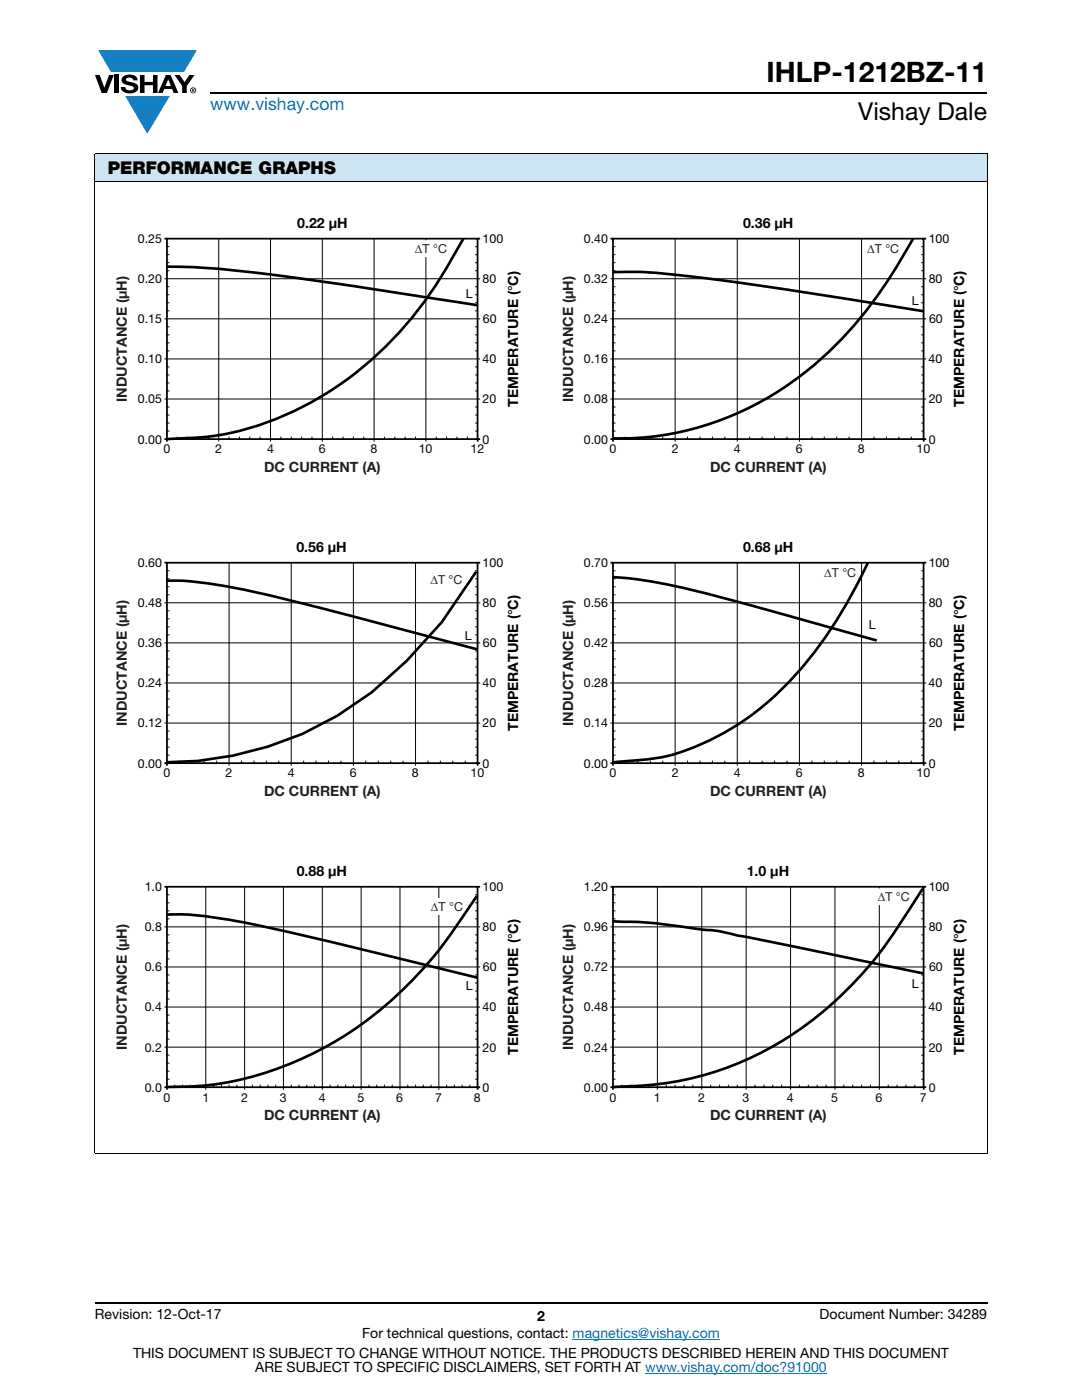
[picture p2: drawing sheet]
<svg xmlns="http://www.w3.org/2000/svg" width="216mm" height="279mm" viewBox="0 0 216 279" stroke-linecap="round" stroke-linejoin="round" font-family="sans-serif">
<g fill="#147fc3">
<path d="M19.6 10h19.7l-2.6 4.3h-1.1h-13.5z"/>
<path d="M25 19.2h8.9l-4.5 7.5z"/>
</g>
<g fill="#000">
<path d="M18.9 15h1l.9 2.5 1-2.5h.9l-1.4 3.6h-1zM22.9 15h.9v3.6h-.9zM24.6 15.3a2.1 2.1 0 0 1 2.8 .3l.1 .4h-.9a.79 .79 0 0 0-.7-.5 .79 .79 0 0 0-.8 .4l.3 .3 1 .2a1.08 1.08 0 0 1 1.2 1 1.08 1.08 0 0 1-1.1 1.2 1.73 1.73 0 0 1-2.4-1.2h.9a.96 .96 0 0 0 .8 .6 .96 .96 0 0 0 .9-.4 1.31 1.31 0 0 0-1.2-.6 1.03 1.03 0 0 1-1.1-.6 1.03 1.03 0 0 1 .2-1.1zM27.9 15h.9v1.3h1.7v-1.3h.9v3.6h-.9v-1.6h-1.7v1.6h-.9zM34.8 15h1.1l.9 1.4 1-1.4h1l-1.5 2.2v1.4h-.9v-1.4z"/>
<path d="M33.6 15.9l.5 1.3h-1.1zM33.1 15l-1.6 3.6h1l.3-.8h1.5l.3 .8h1l-1.6-3.6z"/>
<path d="M38.4 17.8h.2v.2h-.2zM38.3 17.7v.7h.1v-.3l.4 .3-.2-.3 .2-.2-.1-.2z"/>
<path d="M38.1 18a.46 .46 0 0 1 .9 0 .46 .46 0 0 1-.9 0zM37.9 18a.6 .6 0 0 0 1.2 0 .6 .6 0 0 0-1.2 0z"/>
</g>
<path d="M42 18.6h155M18.9 260h178.1" fill="none" stroke="#000" stroke-width=".36"/>
<path d="M114.3 267.3h29.3M128.7 274h36.3" fill="none" stroke="#067ec4" stroke-width=".2"/>
<path d="M18.9 30.7h178.1v5.5h-178.1z" fill="#cde5f3"/>
<path d="M18.9 30.7h178.1M18.9 36.2h178.1M18.9 30.8v199.3M197 30.8v199.3M18.9 230.2h178.1" fill="none" stroke="#000" stroke-width=".2"/>
<path d="M23 43.2h81v51.5h-81z" fill="#fff"/>
<g fill="none" stroke="#000" stroke-width=".2">
<path d="M32.8 55.6h62.5M33.3 57.2h.5M33.3 58.8h.5M33.3 49.2h.5M33.3 50.8h.5M33.3 52.4h.5M33.3 54h.5M43.6 47.6v40.5M54 47.6v40.5M64.3 47.6v40.5M74.6 47.6v40.5M85 47.6v40.5"/>
<path d="M32.8 63.6h62.5M32.8 71.6h62.5M32.8 79.6h62.5M33.3 65.2h.5M33.3 66.8h.5M33.3 68.4h.5M33.3 70h.5M33.3 73.2h.5M33.3 74.8h.5M33.3 76.4h.5M33.3 78h.5M33.3 60.4h.5"/>
<path d="M33.3 62h.5M33.3 81.2h.5M33.3 82.8h.5M33.3 84.4h.5M33.3 86h.5M35.4 87.1v.5M37.4 87.1v.5M39.5 87.1v.5M41.6 87.1v.5M45.7 87.1v.5M47.8 87.1v.5M49.8 87.1v.5"/>
<path d="M51.9 87.1v.5M56 87.1v.5M58.1 87.1v.5M60.2 87.1v.5M62.2 87.1v.5M66.4 87.1v.5M68.4 87.1v.5M70.5 87.1v.5M72.6 87.1v.5M76.7 87.1v.5M78.8 87.1v.5M80.8 87.1v.5"/>
<path d="M82.9 87.1v.5M87 87.1v.5M89.1 87.1v.5M91.2 87.1v.5M93.2 87.1v.5"/>
</g>
<path d="M32.8 47.6h.5M33.3 47.6h62v40h-62zM32.8 87.6h.5v.5M95.3 87.6v.5" fill="none" stroke="#000" stroke-width=".35"/>
<path d="M82.2 48.1h7.5v3h-7.5z" fill="#fff"/>
<path d="M82.2 48.1h7.5v3h-7.5z" fill="none" stroke="#fff" stroke-width=".35"/>
<path d="M33.3 53.2a181.7 181.7 0 0 1 25.9 2.3l36.1 5.4M92.5 47.6a95.7 95.7 0 0 1-10.9 16.5 65 65 0 0 1-37.9 22.8l-3.5 .4-6.9 .3" fill="none" stroke="#000" stroke-width=".53"/>
<path d="M95.3 47.6h.5M95.3 87.6h.5" fill="none" stroke="#000" stroke-width=".35"/>
<g fill="none" stroke="#000" stroke-width=".2">
<path d="M94.8 57.2h.5M94.8 58.8h.5M94.8 49.2h.5M94.8 50.8h.5M94.8 52.4h.5M94.8 54h.5M95.3 55.6h.5M94.8 65.2h.5M94.8 66.8h.5M94.8 68.4h.5M94.8 70h.5M94.8 73.2h.5"/>
<path d="M94.8 74.8h.5M94.8 76.4h.5M94.8 78h.5M94.8 60.4h.5M94.8 62h.5M95.3 63.6h.5M95.3 79.6h.5M95.3 71.6h.5M94.8 81.2h.5M94.8 82.8h.5M94.8 84.4h.5M94.8 86h.5"/>
</g>
<path d="M112 43.2h81v51.5h-81z" fill="#fff"/>
<g fill="none" stroke="#000" stroke-width=".2">
<path d="M121.8 55.6h62.5M122.3 57.2h.5M122.3 58.8h.5M122.3 49.2h.5M122.3 50.8h.5M122.3 52.4h.5M122.3 54h.5M134.7 47.6v40.5M147.1 47.6v40.5M159.5 47.6v40.5M171.9 47.6v40.5M121.8 63.6h62.5"/>
<path d="M121.8 71.6h62.5M121.8 79.6h62.5M122.3 65.2h.5M122.3 66.8h.5M122.3 68.4h.5M122.3 70h.5M122.3 73.2h.5M122.3 74.8h.5M122.3 76.4h.5M122.3 78h.5M122.3 60.4h.5M122.3 62h.5"/>
<path d="M122.3 81.2h.5M122.3 82.8h.5M122.3 84.4h.5M122.3 86h.5M124.8 87.1v.5M127.3 87.1v.5M129.8 87.1v.5M132.2 87.1v.5M137.2 87.1v.5M139.7 87.1v.5M142.2 87.1v.5M144.6 87.1v.5"/>
<path d="M149.6 87.1v.5M152.1 87.1v.5M154.6 87.1v.5M157 87.1v.5M162 87.1v.5M164.5 87.1v.5M167 87.1v.5M169.4 87.1v.5M174.4 87.1v.5M176.9 87.1v.5M179.4 87.1v.5M181.8 87.1v.5"/>
</g>
<path d="M121.8 47.6h.5M122.3 47.6h62v40h-62zM121.8 87.6h.5v.5M184.3 87.6v.5" fill="none" stroke="#000" stroke-width=".35"/>
<path d="M172.5 48.1h7.5v3h-7.5z" fill="#fff"/>
<path d="M172.5 48.1h7.5v3h-7.5z" fill="none" stroke="#fff" stroke-width=".35"/>
<path d="M122.3 54.3a125.3 125.3 0 0 1 21.7 1.6l15.1 2.2 25.2 4M182.2 47.6a93 93 0 0 1-15.9 21.7 60.9 60.9 0 0 1-44 18.2" fill="none" stroke="#000" stroke-width=".53"/>
<path d="M184.3 47.6h.5M184.3 87.6h.5" fill="none" stroke="#000" stroke-width=".35"/>
<g fill="none" stroke="#000" stroke-width=".2">
<path d="M183.8 57.2h.5M183.8 58.8h.5M183.8 49.2h.5M183.8 50.8h.5M183.8 52.4h.5M183.8 54h.5M184.3 55.6h.5M183.8 65.2h.5M183.8 66.8h.5M183.8 68.4h.5M183.8 70h.5M183.8 73.2h.5"/>
<path d="M183.8 74.8h.5M183.8 76.4h.5M183.8 78h.5M183.8 60.4h.5M183.8 62h.5M184.3 63.6h.5M184.3 79.6h.5M184.3 71.6h.5M183.8 81.2h.5M183.8 82.8h.5M183.8 84.4h.5M183.8 86h.5"/>
</g>
<path d="M23 107.9h81v51.5h-81z" fill="#fff"/>
<g fill="none" stroke="#000" stroke-width=".2">
<path d="M33.3 113.9h.5M33.3 115.5h.5M33.3 117.1h.5M33.3 118.7h.5M45.7 112.3v40.5M58.1 112.3v40.5M70.5 112.3v40.5M82.9 112.3v40.5M32.8 120.3h62.5M32.8 128.3h62.5M33.3 129.9h.5M33.3 131.5h.5"/>
<path d="M33.3 133.1h.5M33.3 134.7h.5M33.3 137.9h.5M33.3 139.5h.5M33.3 121.9h.5M33.3 123.5h.5M33.3 125.1h.5M33.3 126.7h.5M95.3 136.3h-62.5M32.8 144.3h62.5M33.3 141.1h.5M33.3 142.7h.5"/>
<path d="M33.3 145.9h.5M33.3 147.5h.5M33.3 149.1h.5M33.3 150.7h.5M35.8 151.8v.5M38.3 151.8v.5M40.8 151.8v.5M43.2 151.8v.5M48.2 151.8v.5M50.7 151.8v.5M53.1 151.8v.5M55.6 151.8v.5"/>
<path d="M60.6 151.8v.5M63.1 151.8v.5M65.6 151.8v.5M68 151.8v.5M73 151.8v.5M75.5 151.8v.5M78 151.8v.5M80.4 151.8v.5M85.4 151.8v.5M87.9 151.8v.5M90.4 151.8v.5M92.8 151.8v.5"/>
</g>
<path d="M32.8 112.3h.5M33.3 112.3h62v40h-62zM32.8 152.3h.5v.5M95.3 152.3v.5" fill="none" stroke="#000" stroke-width=".35"/>
<path d="M85.3 114.2h7.5v3h-7.5z" fill="#fff"/>
<path d="M85.3 114.2h7.5v3h-7.5z" fill="none" stroke="#fff" stroke-width=".35"/>
<path d="M33.3 115.9a76.9 76.9 0 0 1 18 2.3l12.9 3.2 31 8.2M95 114.1l-6.9 10.1-6.9 7.7-7 6.3a66.9 66.9 0 0 1-40.9 13.9" fill="none" stroke="#000" stroke-width=".53"/>
<path d="M95.3 112.3h.5M95.3 152.3h.5" fill="none" stroke="#000" stroke-width=".35"/>
<g fill="none" stroke="#000" stroke-width=".2">
<path d="M94.8 113.9h.5M94.8 115.5h.5M94.8 117.1h.5M94.8 118.7h.5M94.8 129.9h.5M94.8 131.5h.5M94.8 133.1h.5M94.8 134.7h.5M94.8 137.9h.5M94.8 139.5h.5M94.8 121.9h.5M94.8 123.5h.5"/>
<path d="M94.8 125.1h.5M94.8 126.7h.5M95.3 120.3h.5M95.3 128.3h.5M95.3 136.3h.5M94.8 141.1h.5M94.8 142.7h.5M94.8 145.9h.5M94.8 147.5h.5M94.8 149.1h.5M94.8 150.7h.5M95.3 144.3h.5"/>
</g>
<path d="M112 107.9h81v51.5h-81z" fill="#fff"/>
<g fill="none" stroke="#000" stroke-width=".2">
<path d="M122.3 113.9h.5M122.3 115.5h.5M122.3 117.1h.5M122.3 118.7h.5M134.7 112.3v40.5M147.1 112.3v40.5M159.5 112.3v40.5M171.9 112.3v40.5M121.8 120.3h62.5M121.8 128.3h62.5M122.3 129.9h.5M122.3 131.5h.5"/>
<path d="M122.3 133.1h.5M122.3 134.7h.5M122.3 137.9h.5M122.3 139.5h.5M122.3 121.9h.5M122.3 123.5h.5M122.3 125.1h.5M122.3 126.7h.5M184.3 136.3h-62.5M121.8 144.3h62.5M122.3 141.1h.5M122.3 142.7h.5"/>
<path d="M122.3 145.9h.5M122.3 147.5h.5M122.3 149.1h.5M122.3 150.7h.5M124.8 151.8v.5M127.3 151.8v.5M129.8 151.8v.5M132.2 151.8v.5M137.2 151.8v.5M139.7 151.8v.5M142.2 151.8v.5M144.6 151.8v.5"/>
<path d="M149.6 151.8v.5M152.1 151.8v.5M154.6 151.8v.5M157 151.8v.5M162 151.8v.5M164.5 151.8v.5M167 151.8v.5M169.4 151.8v.5M174.4 151.8v.5M176.9 151.8v.5M179.4 151.8v.5M181.8 151.8v.5"/>
</g>
<path d="M121.8 112.3h.5M122.3 112.3h62v40h-62zM121.8 152.3h.5v.5M184.3 152.3v.5" fill="none" stroke="#000" stroke-width=".35"/>
<path d="M163.9 112.8h7.5v3h-7.5z" fill="#fff"/>
<path d="M163.9 112.8h7.5v3h-7.5z" fill="none" stroke="#fff" stroke-width=".35"/>
<path d="M122.3 115.2a113.8 113.8 0 0 1 23.3 4.5l29.3 8.1M173.2 112.3a84.2 84.2 0 0 1-20 27.8 49.2 49.2 0 0 1-21.7 11.1l-9.2 .9" fill="none" stroke="#000" stroke-width=".53"/>
<path d="M184.3 112.3h.5M184.3 152.3h.5" fill="none" stroke="#000" stroke-width=".35"/>
<g fill="none" stroke="#000" stroke-width=".2">
<path d="M183.8 113.9h.5M183.8 115.5h.5M183.8 117.1h.5M183.8 118.7h.5M183.8 129.9h.5M183.8 131.5h.5M183.8 133.1h.5M183.8 134.7h.5M183.8 137.9h.5M183.8 139.5h.5M183.8 121.9h.5M183.8 123.5h.5"/>
<path d="M183.8 125.1h.5M183.8 126.7h.5M184.3 120.3h.5M184.3 128.3h.5M184.3 136.3h.5M183.8 141.1h.5M183.8 142.7h.5M183.8 145.9h.5M183.8 147.5h.5M183.8 149.1h.5M183.8 150.7h.5M184.3 144.3h.5"/>
</g>
<path d="M23 172.6h81v51.5h-81z" fill="#fff"/>
<g fill="none" stroke="#000" stroke-width=".2">
<path d="M33.3 178.6h.5M41.1 177v40.5M48.8 177v40M56.6 177v40.5M64.3 177v40.5M72.1 177v40.5M79.8 177v40.5M87.6 177v40.5M32.8 185h62.5M32.8 193h62.5M33.3 194.6h.5M33.3 196.2h.5"/>
<path d="M33.3 197.8h.5M33.3 199.4h.5M33.3 186.6h.5M33.3 188.2h.5M33.3 189.8h.5M33.3 191.4h.5M33.3 180.2h.5M33.3 181.8h.5M33.3 183.4h.5M32.8 209h62.5M33.3 202.6h.5M33.3 204.2h.5"/>
<path d="M33.3 205.8h.5M33.3 207.4h.5M33.3 210.6h.5M33.3 212.2h.5M33.3 213.8h.5M33.3 215.4h.5M34.9 216.5v.5M36.4 216.5v.5M38 216.5v.5M39.5 216.5v.5M42.6 216.5v.5M44.2 216.5v.5"/>
<path d="M45.7 216.5v.5M47.3 216.5v.5M48.8 217v.5M50.4 216.5v.5M51.9 216.5v.5M53.5 216.5v.5M55 216.5v.5M58.1 216.5v.5M59.7 216.5v.5M61.2 216.5v.5M62.8 216.5v.5M65.9 216.5v.5"/>
<path d="M67.4 216.5v.5M69 216.5v.5M70.5 216.5v.5M73.6 216.5v.5M75.2 216.5v.5M76.7 216.5v.5M78.3 216.5v.5M81.4 216.5v.5M82.9 216.5v.5M84.5 216.5v.5M86 216.5v.5M89.1 216.5v.5"/>
<path d="M90.7 216.5v.5M92.2 216.5v.5M93.8 216.5v.5M95.3 201h-62.5"/>
</g>
<path d="M32.8 177h.5M33.3 177h62v40h-62zM32.8 217h.5v.5M95.3 217v.5" fill="none" stroke="#000" stroke-width=".35"/>
<path d="M85.4 179.4h7.5v3h-7.5z" fill="#fff"/>
<path d="M85.4 179.4h7.5v3h-7.5z" fill="none" stroke="#fff" stroke-width=".35"/>
<path d="M95.2 178.8l-.3 .4a99.5 99.5 0 0 1-14.5 18.3 68.1 68.1 0 0 1-39.4 19.1l-7.7 .3M33.3 182.5a77.4 77.4 0 0 1 19.4 2.4l15.5 3.6 27.1 6.6" fill="none" stroke="#000" stroke-width=".53"/>
<path d="M95.3 177h.5M95.3 217h.5" fill="none" stroke="#000" stroke-width=".35"/>
<g fill="none" stroke="#000" stroke-width=".2">
<path d="M94.8 178.6h.5M94.8 194.6h.5M94.8 196.2h.5M94.8 197.8h.5M94.8 199.4h.5M94.8 186.6h.5M94.8 188.2h.5M94.8 189.8h.5M94.8 191.4h.5M94.8 180.2h.5M94.8 181.8h.5M94.8 183.4h.5"/>
<path d="M95.3 185h.5M95.3 193h.5M94.8 202.6h.5M94.8 204.2h.5M94.8 205.8h.5M94.8 207.4h.5M94.8 210.6h.5M94.8 212.2h.5M94.8 213.8h.5M94.8 215.4h.5M95.3 209h.5M95.3 201h.5"/>
</g>
<path d="M112 172.5h81v51.6h-81z" fill="#fff"/>
<g fill="none" stroke="#000" stroke-width=".2">
<path d="M122.3 178.6h.5M131.2 177v40.5M140 177v40.5M148.9 177v40.5M157.7 177v40.5M166.6 177v40.5M175.5 177v40.5M121.8 185h62.5M121.8 193h62.5M122.3 194.6h.5M122.3 196.2h.5M122.3 197.8h.5"/>
<path d="M122.3 199.4h.5M122.3 186.6h.5M122.3 188.2h.5M122.3 189.8h.5M122.3 191.4h.5M122.3 180.2h.5M122.3 181.8h.5M122.3 183.4h.5M121.8 209h62.5M122.3 202.6h.5M122.3 204.2h.5M122.3 205.8h.5"/>
<path d="M122.3 207.4h.5M122.3 210.6h.5M122.3 212.2h.5M122.3 213.8h.5M122.3 215.4h.5M124.1 216.5v.5M125.9 216.5v.5M127.6 216.5v.5M129.4 216.5v.5M132.9 216.5v.5M134.7 216.5v.5M136.5 216.5v.5"/>
<path d="M138.3 216.5v.5M141.8 216.5v.5M143.6 216.5v.5M145.3 216.5v.5M147.1 216.5v.5M150.7 216.5v.5M152.4 216.5v.5M154.2 216.5v.5M156 216.5v.5M159.5 216.5v.5M161.3 216.5v.5M163.1 216.5v.5"/>
<path d="M164.8 216.5v.5M168.4 216.5v.5M170.1 216.5v.5M171.9 216.5v.5M173.7 216.5v.5M177.2 216.5v.5M179 216.5v.5M180.8 216.5v.5M182.5 216.5v.5M184.3 201h-62.5"/>
</g>
<path d="M121.8 177h.5M122.3 177h62v40h-62zM121.8 217h.5v.5M184.3 217v.5" fill="none" stroke="#000" stroke-width=".35"/>
<path d="M174.6 177.5h7.5v3h-7.5z" fill="#fff"/>
<path d="M174.6 177.5h7.5v3h-7.5z" fill="none" stroke="#fff" stroke-width=".35"/>
<path d="M184.2 177.3l-.3 .5a141.1 141.1 0 0 1-10.8 15.4 67 67 0 0 1-36.5 22.3l-5.8 .9-8.5 .5M122.4 183.9h1a98.6 98.6 0 0 1 16.6 1.6 26.2 26.2 0 0 1 7.2 1.2l37.1 7.6" fill="none" stroke="#000" stroke-width=".53"/>
<path d="M184.3 177h.5M184.3 217h.5" fill="none" stroke="#000" stroke-width=".35"/>
<g fill="none" stroke="#000" stroke-width=".2">
<path d="M183.8 178.6h.5M183.8 194.6h.5M183.8 196.2h.5M183.8 197.8h.5M183.8 199.4h.5M183.8 186.6h.5M183.8 188.2h.5M183.8 189.8h.5M183.8 191.4h.5M183.8 180.2h.5M183.8 181.8h.5M183.8 183.4h.5"/>
<path d="M184.3 185h.5M184.3 193h.5M183.8 202.6h.5M183.8 204.2h.5M183.8 205.8h.5M183.8 207.4h.5M183.8 210.6h.5M183.8 212.2h.5M183.8 213.8h.5M183.8 215.4h.5M184.3 209h.5M184.3 201h.5"/>
</g>
<text font-size="5.6" x="153" y="16.4">IHLP-1212BZ-11</text>
<text font-size="4.9" x="171.3" y="24">Vishay Dale</text>
<text font-size="3.5" fill="#067ec4" x="42" y="21.9">www.vishay.com</text>
<text font-size="3.5" x="21.5" y="34.8">PERFORMANCE GRAPHS</text>
<g font-size="2.8" fill="#050504">
<text x="59.3" y="45.5">0.22 μH</text>
<text x="148.3" y="45.6">0.36 μH</text>
<text x="59.1" y="110.2">0.56 μH</text>
<text x="148.3" y="110.2">0.68 μH</text>
<text x="59.2" y="174.9">0.88 μH</text>
<text x="149" y="174.8">1.0 μH</text>
</g>
<g font-size="2.8" fill="#231f20">
<text x="25.3" y="80.2" transform="rotate(-90 25.3 80.2)">INDUCTANCE (μH)</text>
<text x="114.3" y="80.2" transform="rotate(-90 114.3 80.2)">INDUCTANCE (μH)</text>
<text x="52.7" y="94.1">DC CURRENT (A)</text>
<text x="141.7" y="94.1">DC CURRENT (A)</text>
<text x="25.3" y="144.8" transform="rotate(-90 25.3 144.8)">INDUCTANCE (μH)</text>
<text x="114.3" y="144.8" transform="rotate(-90 114.3 144.8)">INDUCTANCE (μH)</text>
<text x="52.7" y="158.8">DC CURRENT (A)</text>
<text x="141.7" y="158.8">DC CURRENT (A)</text>
<text x="25.3" y="209.5" transform="rotate(-90 25.3 209.5)">INDUCTANCE (μH)</text>
<text x="114.3" y="209.5" transform="rotate(-90 114.3 209.5)">INDUCTANCE (μH)</text>
<text x="52.7" y="223.5">DC CURRENT (A)</text>
<text x="141.7" y="223.5">DC CURRENT (A)</text>
</g>
<g font-size="2.8">
<text x="103.4" y="81.2" transform="rotate(-90 103.4 81.2)">TEMPERATURE (°C)</text>
<text x="192.4" y="81.2" transform="rotate(-90 192.4 81.2)">TEMPERATURE (°C)</text>
<text x="103.4" y="145.9" transform="rotate(-90 103.4 145.9)">TEMPERATURE (°C)</text>
<text x="192.4" y="145.9" transform="rotate(-90 192.4 145.9)">TEMPERATURE (°C)</text>
<text x="103.4" y="210.6" transform="rotate(-90 103.4 210.6)">TEMPERATURE (°C)</text>
<text x="192.4" y="210.6" transform="rotate(-90 192.4 210.6)">TEMPERATURE (°C)</text>
<text x="18.9" y="263.3">Revision: 12-Oct-17</text>
<text x="107.2" y="263.6">2</text>
<text x="163.6" y="263.3">Document Number: 34289</text>
<text x="72.3" y="267.1">For technical questions, contact: magnetics@vishay.com</text>
<text x="26.5" y="271">THIS DOCUMENT IS SUBJECT TO CHANGE WITHOUT NOTICE. THE PRODUCTS DESCRIBED HEREIN AND THIS DOCUMENT</text>
<text x="50.9" y="273.8">ARE SUBJECT TO SPECIFIC DISCLAIMERS, SET FORTH AT www.vishay.com/doc?91000</text>
</g>
<g font-size="2.5">
<text x="27.5" y="48.5">0.25</text>
<text x="96.3" y="48.5">100</text>
<text x="116.5" y="48.5">0.40</text>
<text x="185.3" y="48.5">100</text>
<text x="27.5" y="56.5">0.20</text>
<text x="93" y="59.6">L</text>
<text x="96.3" y="56.5">80</text>
<text x="116.5" y="56.5">0.32</text>
<text x="185.3" y="56.5">80</text>
<text x="27.5" y="64.5">0.15</text>
<text x="96.4" y="64.5">60</text>
<text x="116.5" y="64.5">0.24</text>
<text x="182" y="60.9">L</text>
<text x="185.4" y="64.5">60</text>
<text x="27.5" y="72.5">0.10</text>
<text x="96.3" y="72.5">40</text>
<text x="116.5" y="72.5">0.16</text>
<text x="185.3" y="72.5">40</text>
<text x="27.5" y="80.5">0.05</text>
<text x="96.3" y="80.5">20</text>
<text x="116.5" y="80.5">0.08</text>
<text x="185.3" y="80.5">20</text>
<text x="27.5" y="88.5">0.00</text>
<text x="96.3" y="88.5">0</text>
<text x="116.5" y="88.5">0.00</text>
<text x="185.3" y="88.5">0</text>
<text x="27.5" y="113.1">0.60</text>
<text x="96.3" y="113.1">100</text>
<text x="116.5" y="113.1">0.70</text>
<text x="185.3" y="113.1">100</text>
<text x="27.5" y="121.1">0.48</text>
<text x="96.3" y="121.1">80</text>
<text x="116.5" y="121.1">0.56</text>
<text x="173.4" y="125.5">L</text>
<text x="185.3" y="121.1">80</text>
<text x="27.5" y="129.2">0.36</text>
<text x="92.8" y="127.8">L</text>
<text x="96.4" y="129.2">60</text>
<text x="116.5" y="129.2">0.42</text>
<text x="185.4" y="129.2">60</text>
<text x="27.5" y="137.2">0.24</text>
<text x="96.3" y="137.2">40</text>
<text x="116.5" y="137.2">0.28</text>
<text x="185.3" y="137.2">40</text>
<text x="27.5" y="145.2">0.12</text>
<text x="96.3" y="145.2">20</text>
<text x="116.5" y="145.2">0.14</text>
<text x="185.3" y="145.2">20</text>
<text x="27.5" y="153.2">0.00</text>
<text x="96.3" y="153.2">0</text>
<text x="116.5" y="153.2">0.00</text>
<text x="185.3" y="153.2">0</text>
<text x="28.9" y="177.8">1.0</text>
<text x="96.3" y="177.8">100</text>
<text x="116.5" y="177.8">1.20</text>
<text x="185.3" y="177.8">100</text>
<text x="28.9" y="185.8">0.8</text>
<text x="96.3" y="185.8">80</text>
<text x="116.5" y="185.8">0.96</text>
<text x="185.3" y="185.8">80</text>
<text x="28.9" y="193.8">0.6</text>
<text x="93" y="197.5">L</text>
<text x="96.4" y="193.8">60</text>
<text x="116.5" y="193.8">0.72</text>
<text x="182" y="197.1">L</text>
<text x="185.4" y="193.8">60</text>
<text x="28.9" y="201.8">0.4</text>
<text x="96.3" y="201.8">40</text>
<text x="116.5" y="201.8">0.48</text>
<text x="185.3" y="201.8">40</text>
<text x="28.9" y="209.8">0.2</text>
<text x="96.3" y="209.8">20</text>
<text x="116.5" y="209.8">0.24</text>
<text x="185.3" y="209.8">20</text>
<text x="28.9" y="217.9">0.0</text>
<text x="96.3" y="217.9">0</text>
<text x="116.5" y="217.9">0.00</text>
<text x="185.3" y="217.9">0</text>
</g>
<g font-size="2.5" fill="#231f20">
<text x="82.8" y="50.4">ΔT °C</text>
<text x="173.1" y="50.4">ΔT °C</text>
<text x="85.9" y="116.5">ΔT °C</text>
<text x="164.5" y="115.1">ΔT °C</text>
<text x="175.2" y="179.8">ΔT °C</text>
<text x="86" y="181.7">ΔT °C</text>
</g>
<g font-size="2.5" fill="#050504">
<text x="32.6" y="90.5">0</text>
<text x="43" y="90.5">2</text>
<text x="53.3" y="90.5">4</text>
<text x="63.6" y="90.5">6</text>
<text x="73.9" y="90.5">8</text>
<text x="83.6" y="90.5">10</text>
<text x="93.9" y="90.5">12</text>
<text x="121.6" y="90.5">0</text>
<text x="134" y="90.5">2</text>
<text x="146.4" y="90.5">4</text>
<text x="158.8" y="90.5">6</text>
<text x="171.2" y="90.5">8</text>
<text x="182.9" y="90.5">10</text>
<text x="32.6" y="155.2">0</text>
<text x="45" y="155.2">2</text>
<text x="57.4" y="155.2">4</text>
<text x="69.8" y="155.2">6</text>
<text x="82.2" y="155.2">8</text>
<text x="93.9" y="155.2">10</text>
<text x="121.6" y="155.2">0</text>
<text x="134" y="155.2">2</text>
<text x="146.4" y="155.2">4</text>
<text x="158.8" y="155.2">6</text>
<text x="171.2" y="155.2">8</text>
<text x="182.9" y="155.2">10</text>
<text x="32.6" y="219.8">0</text>
<text x="40.4" y="219.8">1</text>
<text x="48.1" y="219.8">2</text>
<text x="55.9" y="219.8">3</text>
<text x="63.6" y="219.8">4</text>
<text x="71.3" y="219.8">5</text>
<text x="79.1" y="219.8">6</text>
<text x="86.8" y="219.8">7</text>
<text x="94.6" y="219.8">8</text>
<text x="121.6" y="219.8">0</text>
<text x="130.5" y="219.8">1</text>
<text x="139.3" y="219.8">2</text>
<text x="148.2" y="219.8">3</text>
<text x="157" y="219.8">4</text>
<text x="165.9" y="219.8">5</text>
<text x="174.7" y="219.8">6</text>
<text x="183.6" y="219.8">7</text>
</g>
</svg>
